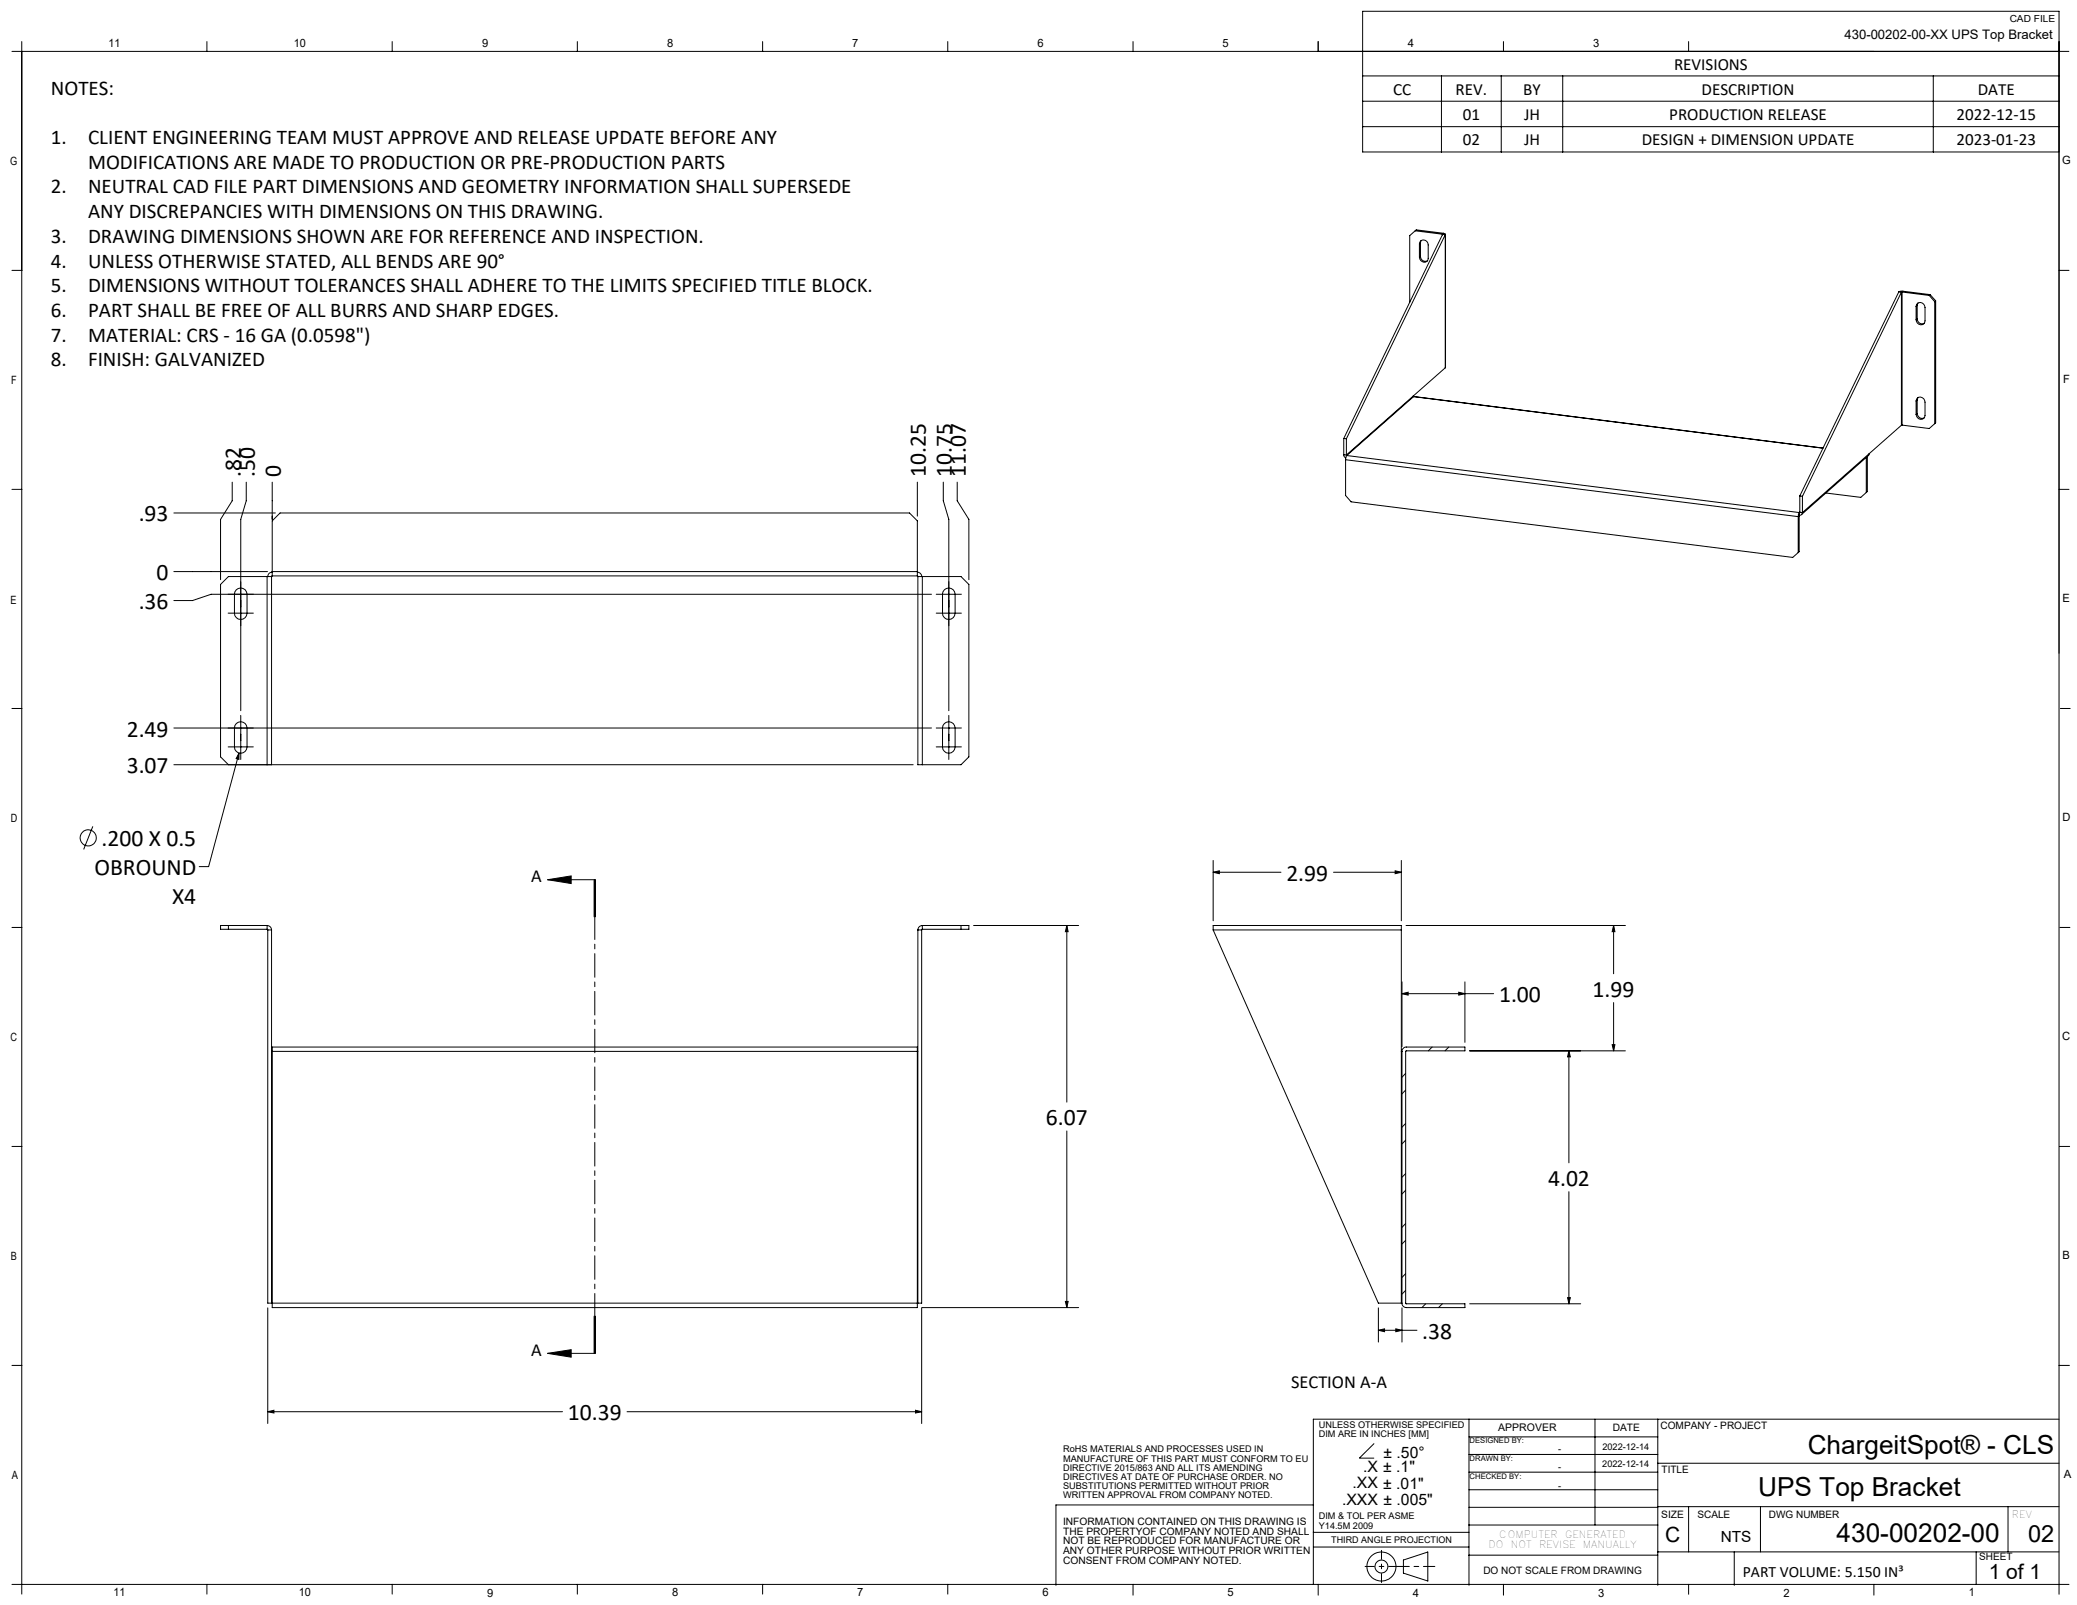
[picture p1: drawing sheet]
<svg xmlns="http://www.w3.org/2000/svg" width="559mm" height="432mm" viewBox="0 0 559 432" stroke-linecap="round" stroke-linejoin="round" font-family="sans-serif">
<g fill="none" stroke="#000" stroke-width=".27">
<path d="M3.2 13.8h553.4M5.9 11.2v417.7M55.7 11.2v2.6M105.5 11.2v2.6M155.3 11.2v2.6M205.2 11.2v2.6M255 11.2v2.6M304.8 11.2v2.6M354.6 11.2v2.6M404.5 11.2v2.6M454.3 11.2v2.6M366.6 20.4h187.4"/>
<path d="M366.6 27.2h187.4M366.6 34.1h187.4M387.8 20.4v20.5M403.9 20.4v20.5M420.4 20.4v20.5M520.1 20.4v20.5M554 40.9h-187.4v-37.9h187.4v425.9M3.2 72.7h2.7M380.8 62.1l-1.5 1.3v18M380.8 62.1l7.3 .9M380.8 62.1l.2-.3 7.3 1M381.9 65.6a1.19 1.19 0 0 1 1.3-1 1.19 1.19 0 0 1 1 1.3v3.6a1.19 1.19 0 0 1-1.3 1 1.19 1.19 0 0 1-1-1.3"/>
<path d="M381.9 65.6v3.6M382.2 69a1.29 1.29 0 0 0 1.8 1.2M382.2 65.4l-.3 .2M382.2 69l-.3 .2M382.2 65.4v3.6M382.4 64.7l-.2 .7M388.1 63h.1M388.1 63v.2M388.1 63l-26.6 55M388.1 63l.7 .1M388.3 62.8l.5 .1v.2M388.3 62.8l-.2 .2"/>
<path d="M388.8 63.1l-26.6 54.9M388.8 63.1v35.9M388.9 63l-.1 36M510.9 78.5l.7 .1M510.9 78.5l-26.7 54.9M511.6 78.6l-26.7 54.9M511.6 78.6v35.8M511.7 78.6h-.1M511.7 78.6v35.8M511.7 78.6l7.3 .9M512 78.4l-1.1 .1M512 78.4l-.3 .2"/>
<path d="M512 78.4l7.3 .9M519 79.5l1.5 1.7M519.3 79.3l-.3 .2M519.3 79.3l1.5 1.6M554 72.7h2.6M388.8 99l-8.6 7.6M515.5 82.4a1.21 1.21 0 0 1 1.4-1 1.21 1.21 0 0 1 1 1.3v3.6a1.21 1.21 0 0 1-1.3 1.1 1.21 1.21 0 0 1-1.1-1.4M515.5 82.4v3.6M515.8 85.8a1.31 1.31 0 0 0 1.9 1.2M515.8 82.2l-.3 .2M515.8 85.8l-.3 .2M515.8 82.2v3.6"/>
<path d="M516 81.5l-.2 .7M520.5 81.2v32.8M520.8 80.9l-.3 .3M520.8 80.9v32.8l-.3 .3M361.5 118h.7M361.5 118v4.3M362.2 118v4.4M380.2 106.6l.1 .1M380.2 106.6l-18 15.8M380.3 106.7l110.2 13.8M380.3 106.7l110.1 13.9M380.3 106.7l-18 15.9"/>
<path d="M511.6 114.4l-8.7 7.7M511.7 114.4h-.1M515.5 107.9a1.21 1.21 0 0 1 1.4-1.1 1.21 1.21 0 0 1 1 1.4v3.6a1.21 1.21 0 0 1-1.3 1 1.21 1.21 0 0 1-1.1-1.3M515.5 107.9v3.6M515.8 111.2a1.31 1.31 0 0 0 1.9 1.2M515.8 107.6v3.6M515.8 107.6l-.3 .3M515.8 111.2l-.3 .3M516 107l-.2 .6M520.5 114l-1.5 1.3-7.3-.9M3.2 131.7h2.7M46.8 138h27.3"/>
<path d="M62.5 129.7v5l-3.2 5v16.3M66.3 129.7v5l-1.5 5v51.5M73.2 129.7v10M246.8 129.7v9.2M253.8 129.7v5l1.5 5v51.5M257.5 129.7v5l3.2 5v16.3M361.5 122.3l.1 .5 .5 .4M361.5 122.3l.7 .1M362 123.7l121.8 15.3M362 123.7v9.6l1.5 1.7 118.8 15 1.5-1.3M362.2 122.4l.1 .2M362.3 122.6l-.3 1.1"/>
<path d="M362.3 122.6l121.8 15.3M483.8 139v9.7M484 138.8l-.2 .2M484 138.8v9.6l-.2 .3M484.1 137.9l-.3 1.1M484.1 138.6l-.1 .2M484.1 137.9v.7M484.2 137.8l-.1 .1M484.2 133.4l.7 .1M484.2 137.8l.7 .1M484.2 133.4v4.4M484.9 137.9a.73 .73 0 0 1-.8 .7"/>
<path d="M484.9 133.5v4.4M502.1 123.1v9.4M502.1 132.5l-1.5 1.3-9.3-1.2M502.4 122.8v9.5l-.3 .2M502.9 122.1l-.3 .5-17.9 15.8M502.9 122.1l-18 15.8M554 131.7h2.6M46.8 153.8h25.2M63.6 158.7a1.71 1.71 0 0 1 1.8-.4 1.71 1.71 0 0 1 1.1 1.6v5.1a1.69 1.69 0 0 1-1.7 1.7 1.69 1.69 0 0 1-1.7-1.7v-5.1l.1-.7zM71.9 155.1v50.6h1.2v-50.6M71.9 155.1h1.2M71.9 155.1h-10.4l-2.2 2.1v46.4l2.2 2.1"/>
<path d="M73.2 153.8v1.1M73.2 153.9a1.2 1.2 0 0 0-1.2 1.2M73.2 154.9l-.1 .2M73.2 153.8h173.6M73.2 153.8v-13.7l2.2-2.1h169.3l2.1 2.1v13.7M73.2 154.9h173.6M246.8 153.8v1.1M246.8 154.9l.1 .2M246.8 153.9a1.21 1.21 0 0 1 1.2 1.2M246.9 155.1v50.6h1.2M246.9 155.1h1.2M248.1 155.1h10.5l2.1 2.1v46.4l-2.1 2.1h-10.5"/>
<path d="M248.1 155.1v50.6M250.6 159.9h-193.8l-5 1.7h-5M251.9 159.9h6.8M254.1 158.7a1.71 1.71 0 0 1 1.8-.4 1.71 1.71 0 0 1 1.1 1.6v5.1a1.69 1.69 0 0 1-1.7 1.7 1.69 1.69 0 0 1-1.7-1.7v-5.1l.1-.7zM61.4 165h6.8M251.9 165h6.8M3.2 190.6h2.7M46.8 195.9h203.8M63.6 194.7a1.71 1.71 0 0 1 1.8-.4 1.71 1.71 0 0 1 1.1 1.6v5a1.69 1.69 0 0 1-1.7 1.7 1.69 1.69 0 0 1-1.7-1.7v-5l.1-.7zM64.8 192.5v11.8M251.9 195.9h6.8M254.1 194.7a1.71 1.71 0 0 1 1.8-.4 1.71 1.71 0 0 1 1.1 1.6v5a1.69 1.69 0 0 1-1.7 1.7 1.69 1.69 0 0 1-1.7-1.7v-5l.1-.7z"/>
<path d="M255.3 192.5v11.8M554.3 190.6h2.7M46.8 205.7h198.9M61.4 200.9h6.8M64.3 202.6v1.7l-.8-.2zM64.3 202.6l-8.2 30.6h-2.5M251.9 200.9h6.8M25 222.3l-2.5 6.2M147.3 236.7l6.4-1v2zM147.3 236.7h12.7M159.8 236.7v10M160 236.7v10"/>
<path d="M160.2 236.7v10M326.4 234.7l1.6-.4v.8zM326.4 231.5v16.2M326.4 234.7h18.2M358.8 234.7h18.2M375.4 234.3l1.6 .4-1.6 .4zM377 231.5v16.2M3.2 249.5h2.7M61.5 249v1M71.9 250l.1 .2M71.9 249a1.2 1.2 0 0 1 1.2 1.2M71.9 249h-12.6v1h12.6"/>
<path d="M71.9 249v1M72 250.2v100.4h1.1M72 250.2h1.1M73.1 250.2v100.4M246.9 250.2h1.1M246.9 250.2v100.4M248 250.2v100.4h-1.1M248.1 249a1.2 1.2 0 0 0-1.2 1.2M248.1 250l-.1 .2M248.1 249h12.6v1h-12.6M248.1 249v1M258.6 249v1"/>
<path d="M261.9 249h28.3M287 249l.4 1.6h-.8zM287 249v47.5M326.4 250.2v-1.2h50.6v1.2M326.4 250.2h50.6M326.4 250.2l44.4 100.4h6.2M377 250.2v100.4M378.3 249h59M434.1 249l.4 1.6h-.8zM434.1 249v13M554.2 249.5h2.7M377.2 267.3l1.6-.4v.8z"/>
<path d="M377.2 264.2v17.4M377.2 267.3h24.6M392.5 266.9l1.6 .4-1.6 .4zM394.1 264.2v16.2M434.1 269.7v13M73.1 282.9h.1M73.2 282.9v-1.2h173.6v1.2M73.2 282.9v67.7M73.2 282.9h173.6M246.8 282.9h.1M246.8 282.9v67.7M377 282.9h.2"/>
<path d="M377.2 282.9a1.21 1.21 0 0 1 1.2-1.2h15.7v1h-15.8l-.1 .2v67.7l.1 .2h15.8v1h-15.7a1.21 1.21 0 0 1-1.2-1.2M377.2 282.9v67.7M378.2 288.8l-1 1M378.2 293.3l-1 1M385.3 281.7l-1 1M389.8 281.7l-1 1M395.4 282.7h41.9M422.1 282.7l.4 1.6h-.8zM422.1 282.7v30.1M433.7 281.1h.8l-.4 1.6zM3.2 308.4h2.7M287 304.3v47.5"/>
<path d="M378.2 302.3l-1 .9M378.2 315.7l-1 1M378.2 306.7l-1 1.1M554.1 308.4h2.7M378.2 329.2l-1 1M378.2 320.2l-1 1M378.2 333.7l-1 1M422.1 320.6v30.2M72 351.9v31.1M73.1 350.6h.1M73.2 350.6v1.2h173.6v-1.2M73.2 350.6h173.6"/>
<path d="M159.8 354.1v10M160 354.1v10h-12.7M160.2 354.1v10zM246.8 350.6h.1M248 351.9v31.1M248.1 351.8h42.1M286.6 350.1h.8l-.4 1.7zM370.8 357.9l1.7-.4v.8zM370.8 351.9v9.2M370.8 357.9h10.4M375.5 357.5l1.7 .4-1.7 .4zM377 350.6h.2"/>
<path d="M377.2 351.9v9.2M378.2 342.7l-1 1M378.2 347.2l-1 1M383.6 350.8l-1 1M388.1 350.8l-1.1 1M395.4 350.8h29.9M421.7 349.1h.8l-.4 1.7zM3.2 367.3h2.7M72 379.8l1.7-.4v.8zM72 379.8h79.3M147.3 364.1l6.4-1v2zM168.7 379.8h79.3"/>
<path d="M246.3 379.4l1.7 .4-1.7 .4zM554 367.3h2.8M369.7 388.3l-4 4h4M395.2 381.8v44.7M395.2 386.6h50.8M395.2 391.3h50.8M395.2 396.1h50.8M429.1 381.8v28.5M446 381.8v44.7M446 393.7h108M554 381.8h-200.7v44.4M353.3 412.3h41.9"/>
<path d="M353.3 404.9h-69.2v21.6M353.3 416.2h41.9M377.6 419.7l6.5-2.2v7.8l-6.5-2.1zM395.2 410.3h50.8M395.2 418.4h50.8M395.2 400.8h50.8M395.2 405.5h50.8M446 405.3h108M446 417.5h108M454.3 405.3v12.2M466.6 417.5v9M473.6 405.3v12.2"/>
<path d="M531.7 417.5v8.8M540.2 405.3v12.2M3.2 426.3h553.4M55.7 426.3v2.6M105.5 426.3v2.6M155.3 426.3v2.6M205.2 426.3v2.6M255 426.3v2.6M304.8 426.3v2.9M354.6 426.3v2.9M404.5 426.3v2.9M454.3 426.3v2.6"/>
<path d="M504.2 426.3v2.9"/>
<circle cx="23.7" cy="225.4" r="2.17"/>
<circle cx="371.7" cy="421.4" r="3.9"/>
<circle cx="371.7" cy="421.5" r="1.73"/>
</g>
<path d="M160 236.7v127.4" fill="none" stroke="#000" stroke-width=".27" stroke-dasharray="6.3 1.3 1.3 1.3" stroke-dashoffset=".4"/>
<path d="M367.3 421.4h8.8" fill="none" stroke="#000" stroke-width=".27" stroke-dasharray="15.2 1.3 1.3 1.3" stroke-dashoffset="12.7"/>
<path d="M371.7 417.1v8.7" fill="none" stroke="#000" stroke-width=".27" stroke-dasharray="15.2 1.3 1.3 1.3" stroke-dashoffset="12.8"/>
<path d="M376.1 421.4h9.9" fill="none" stroke="#000" stroke-width=".27" stroke-dasharray="15.2 1.3 1.3 1.3" stroke-dashoffset="12.2"/>
<g fill="#000">
<path d="M147.3 236.7l6.4-1v2zM147.3 364.1l6.4-1v2z"/>
<path d="M287 249l.4 1.6h-.8zM286.6 350.1h.8l-.4 1.7zM72 379.8l1.7-.4v.8zM246.3 379.4l1.7 .4-1.7 .4zM64.3 202.6l-.8 1.5 .8 .2zM326.4 234.7l1.6-.4v.8zM375.4 234.3l1.6 .4-1.6 .4zM422.1 282.7l.4 1.6h-.8zM421.7 349.1h.8l-.4 1.7zM377.2 267.3l1.6-.4v.8zM392.5 266.9l1.6 .4-1.6 .4zM375.5 357.5l1.7 .4-1.7 .4zM370.8 357.9l1.7-.4v.8zM433.7 281.1h.8l-.4 1.6zM434.1 249l.4 1.6h-.8z"/>
</g>
<g font-size="7.1">
<text x="486.3" y="391.1">ChargeitSpot® - CLS</text>
<text x="473" y="402.4">UPS Top Bracket</text>
<text x="494.1" y="414.8">430-00202-00</text>
</g>
<g font-size="6.3">
<text x="64.8" y="128.3" transform="rotate(-90 64.8 128.3)">.82</text>
<text x="68.5" y="128.3" transform="rotate(-90 68.5 128.3)">.50</text>
<text x="75.5" y="128.3" transform="rotate(-90 75.5 128.3)">0</text>
<text x="249.1" y="128.3" transform="rotate(-90 249.1 128.3)">10.25</text>
<text x="256.1" y="128.3" transform="rotate(-90 256.1 128.3)">10.75</text>
<text x="259.9" y="128.3" transform="rotate(-90 259.9 128.3)">11.07</text>
<text x="37.3" y="140.3">.93</text>
<text x="42.1" y="156">0</text>
<text x="37.3" y="163.9">.36</text>
<text x="34.1" y="198.1">2.49</text>
<text x="34.1" y="208">3.07</text>
<text x="27.3" y="227.7">.200 X 0.5</text>
<text x="25.4" y="235.4">OBROUND</text>
<text x="346.1" y="236.9">2.99</text>
<text x="46.3" y="243.2">X4</text>
<text x="403.3" y="269.6">1.00</text>
<text x="428.5" y="268.1">1.99</text>
<text x="281.4" y="302.7">6.07</text>
<text x="416.5" y="319">4.02</text>
<text x="382.7" y="360.2">.38</text>
<text x="152.8" y="382.1">10.39</text>
<text x="545.6" y="414.8">02</text>
</g>
<g font-size="5.6">
<text x="13.7" y="25.5">NOTES:</text>
<text x="13.7" y="38.8">1.</text>
<text x="23.7" y="38.8">CLIENT ENGINEERING TEAM MUST APPROVE AND RELEASE UPDATE BEFORE ANY</text>
<text x="23.7" y="45.4">MODIFICATIONS ARE MADE TO PRODUCTION OR PRE-PRODUCTION PARTS</text>
<text x="13.7" y="52">2.</text>
<text x="23.7" y="52">NEUTRAL CAD FILE PART DIMENSIONS AND GEOMETRY INFORMATION SHALL SUPERSEDE</text>
<text x="23.7" y="58.7">ANY DISCREPANCIES WITH DIMENSIONS ON THIS DRAWING.</text>
<text x="13.7" y="65.3">3.</text>
<text x="23.7" y="65.3">DRAWING DIMENSIONS SHOWN ARE FOR REFERENCE AND INSPECTION.</text>
<text x="13.7" y="72">4.</text>
<text x="23.7" y="72">UNLESS OTHERWISE STATED, ALL BENDS ARE 90°</text>
<text x="13.7" y="78.6">5.</text>
<text x="23.7" y="78.6">DIMENSIONS WITHOUT TOLERANCES SHALL ADHERE TO THE LIMITS SPECIFIED TITLE BLOCK.</text>
<text x="13.7" y="85.3">6.</text>
<text x="23.7" y="85.3">PART SHALL BE FREE OF ALL BURRS AND SHARP EDGES.</text>
<text x="13.7" y="91.9">7.</text>
<text x="23.7" y="91.9">MATERIAL: CRS - 16 GA (0.0598&quot;)</text>
<text x="13.7" y="98.5">8.</text>
<text x="23.7" y="98.5">FINISH: GALVANIZED</text>
<text x="448" y="414.8">C</text>
<text x="535.1" y="424.7">1 of 1</text>
</g>
<g font-size="4.9">
<text x="142.9" y="237.3">A</text>
<text x="142.9" y="364.8">A</text>
<text x="347.4" y="373.4">SECTION A-A</text>
</g>
<g font-size="4.6">
<text x="450.4" y="18.8">REVISIONS</text>
<text x="374.8" y="25.5">CC</text>
<text x="391.6" y="25.5">REV.</text>
<text x="409.8" y="25.5">BY</text>
<text x="457.8" y="25.5">DESCRIPTION</text>
<text x="532.1" y="25.5">DATE</text>
<text x="393.5" y="32.3">01</text>
<text x="410" y="32.3">JH</text>
<text x="449.1" y="32.3">PRODUCTION RELEASE</text>
<text x="526.4" y="32.3">2022-12-15</text>
<text x="393.6" y="39.1">02</text>
<text x="410" y="39.1">JH</text>
<text x="441.7" y="39.1">DESIGN + DIMENSION UPDATE</text>
<text x="526.4" y="39.1">2023-01-23</text>
</g>
<g font-size="4.2">
<text x="372.2" y="392.2">± .50°</text>
<text x="363.9" y="400.4">.XX ± .01&quot;</text>
<text x="366.7" y="396.1">.X ± .1&quot;</text>
<text x="361.1" y="404.8">.XXX ± .005&quot;</text>
<text x="468.9" y="424.3">PART VOLUME: 5.150 IN³</text>
</g>
<text font-size="4.1" x="463" y="414.8">NTS</text>
<text font-size="3.5" x="496.2" y="10.4">430-00202-00-XX UPS Top Bracket</text>
<g font-size="3.1">
<text x="29.2" y="12.7">11</text>
<text x="79" y="12.7">10</text>
<text x="129.7" y="12.7">9</text>
<text x="179.5" y="12.7">8</text>
<text x="229.3" y="12.7">7</text>
<text x="279.2" y="12.7">6</text>
<text x="328.9" y="12.7">5</text>
<text x="378.8" y="12.7">4</text>
<text x="428.6" y="12.7">3</text>
<text x="2.8" y="44.5">G</text>
<text x="554.8" y="44.1">G</text>
<text x="3" y="103.4">F</text>
<text x="555.1" y="103">F</text>
<text x="554.9" y="161.9">E</text>
<text x="2.9" y="162.4">E</text>
<text x="2.9" y="221.3">D</text>
<text x="554.9" y="220.8">D</text>
<text x="2.8" y="280.1">C</text>
<text x="554.8" y="279.7">C</text>
<text x="2.9" y="339.1">B</text>
<text x="554.9" y="338.7">B</text>
<text x="3.2" y="398">A</text>
<text x="555.3" y="397.6">A</text>
<text x="30.6" y="429.5">11</text>
<text x="80.4" y="429.5">10</text>
<text x="131" y="429.5">9</text>
<text x="180.8" y="429.5">8</text>
<text x="230.6" y="429.5">7</text>
<text x="280.5" y="429.5">6</text>
<text x="330.3" y="429.5">5</text>
<text x="380.1" y="429.5">4</text>
<text x="430" y="429.6">3</text>
<text x="479.8" y="429.6">2</text>
<text x="529.7" y="429.5">1</text>
</g>
<text font-size="2.8" x="403.1" y="385">APPROVER</text>
<g font-size="2.7">
<text x="433.9" y="385">DATE</text>
<text x="446.8" y="384.4">COMPANY - PROJECT</text>
<text x="447" y="396.4">TITLE</text>
<text x="286" y="410.3">INFORMATION CONTAINED ON THIS DRAWING IS</text>
<text x="286" y="412.9">THE PROPERTYOF COMPANY NOTED AND SHALL</text>
<text x="403.4" y="413.8">COMPUTER</text>
<text x="421.1" y="413.8">GENERATED</text>
<text x="447" y="408.3">SIZE</text>
<text x="456.7" y="408.3">SCALE</text>
<text x="475.9" y="408.3">DWG NUMBER</text>
<text x="541.3" y="408.3">REV</text>
<text x="286" y="415.5">NOT BE REPRODUCED FOR MANUFACTURE OR</text>
<text x="286" y="418.1">ANY OTHER PURPOSE WITHOUT PRIOR WRITTEN</text>
<text x="400.5" y="416.5">DO</text>
<text x="406.5" y="416.5">NOT</text>
<text x="414.1" y="416.5">REVISE</text>
<text x="425.9" y="416.5">MANUALLY</text>
<text x="532.5" y="419.6">SHEET</text>
<text x="286" y="420.7">CONSENT FROM COMPANY NOTED.</text>
<text x="399.1" y="423.5">DO NOT SCALE FROM DRAWING</text>
</g>
<text font-size="2.6" x="540.7" y="5.9">CAD FILE</text>
<g font-size="2.5">
<text x="354.8" y="384.1">UNLESS OTHERWISE SPECIFIED</text>
<text x="354.8" y="386.5">DIM ARE IN INCHES [MM]</text>
<text x="286" y="390.7">RoHS MATERIALS AND PROCESSES USED IN</text>
<text x="286" y="393.2">MANUFACTURE OF THIS PART MUST CONFORM TO EU</text>
<text x="286" y="395.7">DIRECTIVE 2015/863 AND ALL ITS AMENDING</text>
<text x="419.2" y="390.5">-</text>
<text x="419.2" y="395.4">-</text>
<text x="431.1" y="394.6">2022-12-14</text>
<text x="431.1" y="390">2022-12-14</text>
<text x="286" y="398.1">DIRECTIVES AT DATE OF PURCHASE ORDER. NO</text>
<text x="286" y="400.6">SUBSTITUTIONS PERMITTED WITHOUT PRIOR</text>
<text x="419.2" y="400.5">-</text>
<text x="286" y="403.1">WRITTEN APPROVAL FROM COMPANY NOTED.</text>
<text x="354.8" y="408.8">DIM &amp; TOL PER ASME</text>
<text x="354.8" y="411.2">Y14.5M 2009</text>
<text x="358.2" y="415">THIRD ANGLE PROJECTION</text>
</g>
<g font-size="2.1">
<text x="395.4" y="388.3">DESIGNED BY:</text>
<text x="395.4" y="393">DRAWN BY:</text>
<text x="395.4" y="397.8">CHECKED BY:</text>
</g>
</svg>
